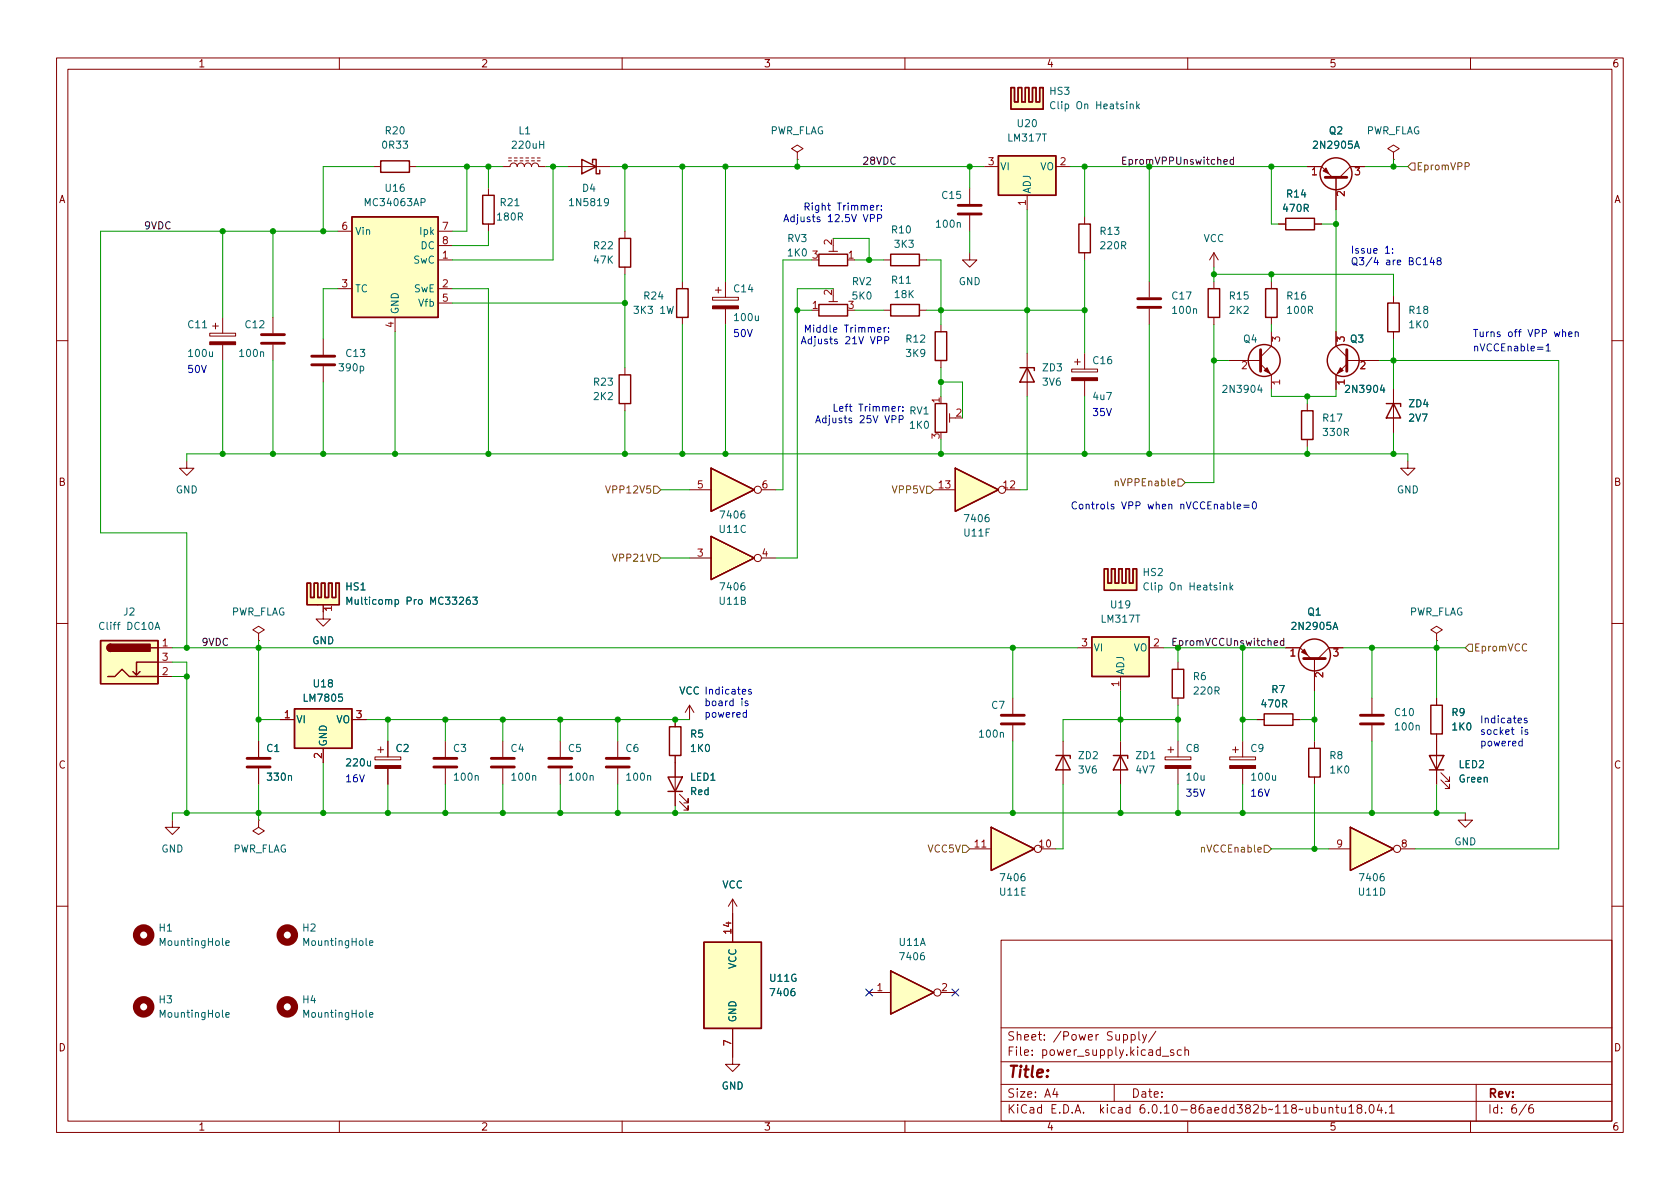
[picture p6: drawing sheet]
<svg xmlns="http://www.w3.org/2000/svg" width="297mm" height="210mm" viewBox="0 0 297 210" stroke-linecap="round" stroke-linejoin="round" font-family="sans-serif">
<g fill="none" stroke="#840000" stroke-width=".18">
<path d="M10 10.2h277v190.1h-277zM12 12.2h273v186.1h-273zM60 10.2v2M110 10.2v2M160 10.2v2M210 10.2v2M260 10.2v2M66 29.5h1.3M72.4 29.5h1.3M86.4 33.3v1.2M86.4 39.6v1.3M88.9 29.5h1.3a.64 .64 0 0 1 .6-.7 .64 .64 0 0 1 .6 .7 .64 .64 0 0 1 .7-.7 .64 .64 0 0 1 .6 .7 .64 .64 0 0 1 .6-.7 .64 .64 0 0 1 .7 .7 .64 .64 0 0 1 .6-.7 .64 .64 0 0 1 .6 .7h1.3"/>
<path d="M89.9 28.4h.5M89.9 27.9h.5M90.9 28.4h.5M90.9 27.9h.5M91.9 28.4h.6M91.9 27.9h.6M93 28.4h.5M93 27.9h.5M94 28.4h.5M94 27.9h.5M95 28.4h.5M95 27.9h.5"/>
<path d="M100.3 29.5h7.6M141 26.9l1-.6-1-.7-1 .7 1 .6v1.3M141 28.2h.1M171.4 33.3v2.8M171.4 38.1v2.8M174 29.5h2.5M181.6 34.5v2.6M186.7 29.5h2.5M191.8 38.3v1.3M226.1 39.6h1.2M231.1 29.5h2.6l1.9 1.9M232.4 39.6h1.3"/>
<path d="M236.2 31.4v5.7M241.3 29.5h-2.5l-1.9 1.9M246.4 26.9l1-.6-1-.7-1 .7 1 .6v1.3M246.4 28.2h.1M37.1 58.9h4.6v.5h-4.6zM37.6 57.7h1M38.1 57.1v1.1M39.4 56.1v2.8M48.3 56.1v2.8M57.1 59.9v2.8M59.7 51h2.5M59.7 40.9h2.5"/>
<path d="M69.8 56.1v2.6M77.5 46h2.5M77.5 51h2.5M77.5 53.6h2.5M77.5 40.9h2.5M77.5 43.4h2.5M110.5 40.9v1.3M110.5 47.2v1.3M120.6 49.8v1.2M120.6 56.1v1.3M126 52.6h4.6v.5h-4.6zM126.5 51.3h1"/>
<path d="M127 50.8v1M128.3 49.8v2.8M128.3 54.6v2.8M146.6 44.4h1.5M146.6 53.3h1.5M147.3 43.4v1M147.3 52.3v1M156.2 46h1.3M156.2 54.9h1.3M162.6 46h1.2M162.6 54.9h1.2M166.4 57.4v1.3"/>
<path d="M171.4 44.7v1.3h1.3l-1.3 1.2-1.2-1.2h1.2M191.8 44.7v1.3M203.2 49.8v2.8M203.2 54.6v2.8M214.6 44.7v2.5M214.6 49.8v1.2M214.6 56.1v1.3M214.6 44.7l-.7 1.3M214.6 44.7l.8 1.3M224.8 49.8v1.2M224.8 56.1v1.3M224.8 58.7v2.5l-1.9 1.9"/>
<path d="M236.2 58.7v2.5l1.9 1.9M246.4 52.3v1.3M246.4 58.7v1.2M10 60.2h2M39.4 61v2.7M48.3 61v2.7M57.1 64.8v2.8M110.5 65v1.3M110.5 71.4v1.2M166.4 63.7v1.3M167.9 73.1v1.6M167.9 73.9h1"/>
<path d="M181.6 62.5v7.6M189.5 65.3h4.6v.5h-4.6zM190 64h1M190.5 63.5v1M191.8 62.5v2.8M191.8 67.3v2.8M217.2 63.7h5.7M222.9 64.4l1.9 1.9v2.5M231.1 71.4v1.2M231.1 77.7v1.3M238.1 64.4l-1.9 1.9v2.5M238.1 63.7h5.7"/>
<path d="M246.4 68.8v7.6M285 60.2h2M33 81.5v1.3h1.3l-1.3 1.3-1.3-1.3h1.3M121.9 86.6h3.8M121.9 98.7h3.8M134.6 86.6h2.6M134.6 98.7h2.6M165.1 86.6h3.8M177.8 86.6h2.5M248.9 81.5v1.3h1.3l-1.3 1.3-1.3-1.3h1.3M10 110.2h2M27.9 114.5h2.6"/>
<path d="M27.9 119.6h2.6M27.9 117.1h2.6M45.7 112l1-.6-1-.7-1 .7 1 .6v1.3M45.7 113.3h.1M57.1 108.2v1.3h1.3l-1.3 1.2-1.2-1.2h1.2M190.5 114.5h2.5M198.1 119.6v2.6M203.2 114.5h2.5M208.3 117.1v1.3M227.3 114.5h2.6l1.9 2M232.4 116.5v5.7M237.5 114.5h-2.6l-1.9 2"/>
<path d="M254 112l1-.6-1-.7-1 .7 1 .6v1.3M254 113.3h.1M285 110.2h2M45.7 131.1v2.8M45.7 135.9v2.8M49.5 127.2h2.6M57.1 132.3v2.6M62.2 127.2h2.6M66.3 133.9h4.6v.5h-4.6zM66.8 132.6h1M67.3 132.1v1M68.6 131.1v2.8"/>
<path d="M68.6 135.9v2.8M78.7 131.1v2.8M78.7 135.9v2.8M88.9 131.1v2.8M88.9 135.9v2.8M99.1 131.1v2.8M99.1 135.9v2.8M109.2 131.1v2.8M109.2 135.9v2.8M119.4 127.2v1.3M119.4 133.6v8.9M121.9 124.7l-.7 1.3"/>
<path d="M121.9 124.7v2.5M121.9 124.7l.8 1.3M179.1 123.4v2.8M179.1 128.3v2.8M188 131.1v7.6M198.1 131.1v7.6M206 133.9h4.6v.5h-4.6zM206.5 132.6h1M207 132.1v1M208.3 123.4v1.3M208.3 131.1v2.8M208.3 135.9v2.8"/>
<path d="M217.4 133.9h4.6v.5h-4.6zM217.9 132.6h1M218.4 132.1v1M219.7 131.1v2.8M219.7 135.9v2.8M222.2 127.2h1.3M228.6 127.2h1.3M232.4 131.1v1.2M232.4 137.4v1.3M242.6 123.4v2.8M242.6 128.3v2.8M254 123.4v1.3"/>
<path d="M254 129.8v8.9M254.8 137.9l1.5 1.5v-.7v.7h-.8M254.8 136.6l1.5 1.6v-.8v.8h-.8M30.5 145v1.3h1.2l-1.2 1.3-1.3-1.3h1.3M45.7 145v1.3l-1 .6 1 .7 1-.7-1-.6M45.7 145h.1M120.1 141.7l1.6 1.6v-.8v.8h-.8M120.1 140.5l1.6 1.5v-.8v.8h-.8M129.5 159v7.6M129.5 159l-.7 1.3M129.5 159l.8 1.3M171.4 150.1h3.9"/>
<path d="M184.1 150.1h2.6M234.9 150.1h3.9M247.6 150.1h2.6M259.1 143.8v1.2h1.2l-1.2 1.3-1.3-1.3h1.3M10 160.2h2M153.7 175.5h3.8M166.4 175.5h2.5M177 166.3h108v32h-108zM285 160.2h2M60 198.3v2M110 198.3v2M129.5 181.9v6.3h1.3l-1.3 1.3-1.2-1.3h1.2"/>
<path d="M160 198.3v2M177 194.8h108M177 191.8h108M177 187.8h108M177 181.8h108M186.5 192.5l-.4 1h1M186.9 193v1M197 191.8v3M200 183l.4-.1 .3 .3v.4l-.1 .3h-.6M200 182.9v1.5M201.4 182.4v1.3l.2 .2M202 182.9l.4 1"/>
<path d="M202.7 182.9l-.5 1.4-.2 .1M204.4 182.4l-1.3 1.9M205.5 186.8h1.1M207.5 185.7l-.4-.1-.2 .2 .1 .3 .5 .1v.4h-.6M208.9 185.7l-.5-.1-.3 .3v.4l.2 .3h.6M209.5 185.8l.2-.2 .4 .1v.9M209.5 185.1v1.5M210 198.3v2M235 196l.2-.2 .4 .1v.9M235 195.8v1M236.1 195.8h.6M236.4 195.3v1.3l.3 .2"/>
<path d="M237.2 195.8l.1 1h.3l.3-.1M237.9 195.8v1M238.5 195.8l.4-.5v1.5M238.5 196.8h.9M240.2 196l-.3-.3 .1-.2 .2-.2 .4 .1 .2 .2-.1 .2-.6 .2-.2 .3 .1 .4 .2 .1h.3l.3-.3-.1-.4-.2-.1M241.4 196.7v.1M242.3 195.4l.1-.1a.81 .81 0 0 1 .6 .7 .81 .81 0 0 1-.3 .8h-.1a.81 .81 0 0 1-.6-.6 .81 .81 0 0 1 .3-.8zM243.9 195.3l-.4 1h.9M244.2 195.8v1M245 196.7v.1M245.6 195.8l.5-.5v1.5M245.6 196.8h.9"/>
<path d="M260 198.3v2M261 191.8v6.5M269.9 195.3l-1.3 1.9M271 195.3a.6 .6 0 0 0-.7 .7v.5l.1 .3h.5l.2-.1 .1-.5-.2-.2-.4-.1-.3 .3"/>
<circle cx="134" cy="98.7" r=".63"/>
<circle cx="134" cy="86.6" r=".63"/>
<circle cx="177.2" cy="86.6" r=".63"/>
<circle cx="183.5" cy="150.1" r=".63"/>
<circle cx="247" cy="150.1" r=".63"/>
<circle cx="165.7" cy="175.5" r=".63"/>
</g>
<g fill="none" stroke="#840000" stroke-width=".51">
<path d="M169.4 37.8h4.1M169.4 36.3h4.1M234.3 31.4h3.8M46.2 59.2h4.1M201.2 54.4h4M201.2 52.8h4M46.2 60.7h4.1M55.1 64.5h4.1M55.1 63h4.1M222.9 61.8v3.9M238.1 61.8v3.9M230.5 116.5h3.8"/>
<path d="M43.7 135.6h4.1M43.7 134.1h4.1M76.7 135.6h4.1M76.7 134.1h4.1M86.9 135.6h4M86.9 134.1h4M97 135.6h4.1M97 134.1h4.1M107.2 135.6h4.1M107.2 134.1h4.1M177 128h4.1M177 126.5h4.1"/>
<path d="M240.5 128h4.1M240.5 126.5h4.1"/>
</g>
<g fill="#840000" stroke="#840000" stroke-width=".18">
<path d="M233.9 30.2l.5-.5 .5 1z"/>
<path d="M230.1 115.3l.5-.5 .5 1z"/>
<path d="M217.4 135.4h4.6v.5h-4.6z"/>
<path d="M37.1 60.4h4.6v.6h-4.6z"/>
<path d="M237 65l.5 .5-1 .5z"/>
<path d="M189.5 66.8h4.6v.5h-4.6z"/>
<path d="M223.5 65.5l.5-.5 .5 1z"/>
<path d="M126 54.1h4.6v.5h-4.6z"/>
<path d="M66.3 135.4h4.6v.5h-4.6z"/>
<path d="M206 135.4h4.6v.5h-4.6z"/>
</g>
<g fill="none" stroke="#840000" stroke-width=".25">
<path d="M178.7 15.5h.7v2.5h.6v-2.5h.6v2.5h.7v-2.5h.6v2.5h.6v-2.5h.7v2.5h.6v-2.5h.7v3.8h-5.8zM62.2 38.3h15.3v17.8h-15.3zM67.3 28.4h5.1v2.1h-5.1zM85.3 34.5h2.1v5.1h-2.1zM102.9 28.2l2.5 1.3-2.5 1.2zM104.8 28.8v-.6h.6v2.5h.6v-.6M176.5 27.6h10.2v6.9h-10.2zM190.8 39.6h2v5.1h-2zM227.3 38.6h5.1v2h-5.1zM109.5 42.2h2v5h-2zM119.6 51h2.1v5.1h-2.1zM144.8 45h5.1v2h-5.1z"/>
<path d="M144.8 53.8h5.1v2.1h-5.1zM157.5 53.8h5.1v2.1h-5.1zM157.5 45h5.1v2h-5.1zM165.4 58.7h2v5h-2zM213.6 51h2v5.1h-2zM223.8 51h2v5.1h-2zM245.4 53.6h2v5.1h-2zM109.5 66.3h2v5.1h-2zM165.4 71.4h2v5h-2zM180.3 65h2.6v.5M181.6 65l1.3 2.6h-2.6zM230.1 72.6h2.1v5.1h-2.1z"/>
<path d="M245.1 71.4h2.5v.5M246.4 71.4l1.2 2.5h-2.5zM125.7 82.8l7.6 3.8-7.6 3.8zM125.7 94.9l7.6 3.8-7.6 3.8zM168.9 82.8l7.6 3.8-7.6 3.8zM17.8 113.3h10.1v7.6h-10.1zM19 119.6h1.3l1.3-1.2 1.3 1.2h5M19.6 113.9a.64 .64 0 0 0-.7 .6 .64 .64 0 0 0 .7 .7M24.8 118.7l-.7 .7M26.7 114.5h1.2M27.9 117.1h-3.8v2.3l-.6-.7M54.3 103.1h.6v2.6h.6v-2.6h.7v2.6h.6v-2.6h.7v2.6h.6v-2.6h.6v2.6h.7v-2.6h.6v3.8h-5.7z"/>
<path d="M193 112.6h10.2v7h-10.2zM195.2 100.6h.7v2.5h.6v-2.5h.7v2.5h.6v-2.5h.6v2.5h.7v-2.5h.6v2.5h.6v-2.5h.7v3.8h-5.8zM207.3 118.4h2v5h-2zM52.1 125.3h10.1v7h-10.1zM118.1 137.4h2.5l-1.2 2.5zM118.1 139.9h2.5M118.4 128.5h2v5.1h-2zM186.7 133.6h2.5v.5M188 133.6l1.2 2.5h-2.5zM196.8 133.6h2.6v.5M198.1 133.6l1.3 2.5h-2.6zM223.5 126.2h5.1v2.1h-5.1z"/>
<path d="M231.4 132.3h2v5.1h-2zM252.7 133.6h2.6l-1.3 2.5zM252.7 136.1h2.6M253 124.7h2v5.1h-2zM175.3 146.3l7.6 3.8-7.6 3.8zM238.8 146.3l7.6 3.8-7.6 3.8zM124.5 166.6h10.1v15.3h-10.1zM157.5 171.7l7.6 3.8-7.6 3.8z"/>
<circle cx="236.2" cy="30.7" r="2.82"/>
<circle cx="223.5" cy="63.7" r="2.82"/>
<circle cx="237.5" cy="63.7" r="2.82"/>
<circle cx="232.4" cy="115.8" r="2.82"/>
</g>
<g fill="#ffffc2" stroke="#ffffc2" stroke-width=".18">
<path d="M62.2 38.3h15.3v17.8h-15.3z"/>
<path d="M178.7 15.5h.7v2.5h.6v-2.5h.6v2.5h.7l-.7 1.3h-1.9z"/>
<path d="M181.3 15.5h.6v2.5h.6v-2.5h.7v2.5h.6v-2.5h.7v3.8h-3.9l.7-1.3z"/>
<path d="M124.5 166.6h10.1v15.3h-10.1z"/>
<path d="M157.5 171.7l7.6 3.8-7.6 3.8z"/>
<path d="M238.8 146.3l7.6 3.8-7.6 3.8z"/>
<path d="M176.5 27.6h10.2v6.9h-10.2z"/>
<path d="M17.8 113.3h10.1v7.6h-10.1z"/>
<path d="M175.3 146.3l7.6 3.8-7.6 3.8z"/>
<path d="M54.3 103.1h.6v2.6h.6v-2.6h.7v2.6h.6l-.6 1.2h-1.9z"/>
<path d="M56.8 103.1h.7v2.6h.6v-2.6h.6v2.6h.7v-2.6h.6v3.8h-3.8l.6-1.2z"/>
<path d="M168.9 82.8l7.6 3.8-7.6 3.8z"/>
<path d="M125.7 82.8l7.6 3.8-7.6 3.8z"/>
<path d="M193 112.6h10.2v7h-10.2z"/>
<path d="M125.7 94.9l7.6 3.8-7.6 3.8z"/>
<path d="M52.1 125.3h10.1v7h-10.1z"/>
<path d="M195.2 100.6h.7v2.5h.6v-2.5h.7v2.5h.6l-.6 1.3h-2z"/>
<path d="M197.8 100.6h.6v2.5h.7v-2.5h.6v2.5h.6v-2.5h.7v3.8h-3.8l.6-1.3z"/>
</g>
<g fill="none" stroke="#006464" stroke-width=".18">
<path d="M186.5 18.1a.6 .6 0 0 0-.8 .4 .6 .6 0 0 0 .6 .7l.2-.1M201 18v1.2M201.1 18.8l.4 .4M201.5 18.4l-.5 .5M27.4 111.3l.4-1.3 .4 1.3M27.5 110.9h.6M61.3 106.9v-1.3l.5 .9 .4-.9v1.3M83.1 105.6l-.4 .1a.86 .86 0 0 0 0 1.2l.4-.2 .1-.4-.3-.2h-.2l-.3 .2M83.6 105.6h.8l-.4 .5 .3 .1v.5l-.2 .2-.5-.2M203 103.2a.6 .6 0 0 0-.8 .4 .6 .6 0 0 0 .6 .7l.2-.1M217.5 103.1v1.2M217.6 103.8l.4 .5"/>
<path d="M218 103.5l-.5 .5M39.9 179.5l.6-.2v-.2l-.4-.1-.2 .2 .1 .6h.5M39.9 166.8l.6-.2v-.2l-.4-.1-.2 .2 .1 .6h.5M65.3 179.5l.6-.2v-.2l-.4-.1-.2 .2 .1 .6h.5M65.3 166.8l.6-.2v-.2l-.4-.1-.2 .2 .1 .6h.5"/>
</g>
<g fill="#840000" stroke="#840000" stroke-width=".25">
<path d="M19.1 114.1l.5-.2v1.3a.64 .64 0 0 1-.6-.4 .64 .64 0 0 1 .1-.7z"/>
<path d="M19.6 113.9h6.9v1.3h-6.9z"/>
</g>
<g fill="none" stroke="#840000" stroke-width="1.3">
<circle cx="25.4" cy="178" r="1.27"/>
<circle cx="25.4" cy="165.3" r="1.27"/>
<circle cx="50.8" cy="165.3" r="1.27"/>
<circle cx="50.8" cy="178" r="1.27"/>
</g>
<path d="M249.6 28.8h.6v1.3h-.6l-.7-.6zM259 29.4h.6l.2-.2-.1-.3-.7-.1v1.2M107.1 85.9l.4 1.3 .4-1.3M115.6 98h.6l.6 .7-.6 .6h-.6zM115.6 86h.6l.6 .6-.6 .6h-.6zM163.8 86h.7l.6 .6-.6 .6h-.7zM208.3 84.7h.6l.6 .6-.6 .7h-.6zM259.7 113.9h.6v1.3h-.6l-.6-.7zM170.2 149.5h.6l.6 .6-.6 .6h-.6zM223.5 149.5h.7l.6 .6-.6 .6h-.7z" fill="none" stroke="#725600" stroke-width=".18"/>
<path d="M216.4 28.6l.6-.1-.1-.2-.3-.1-.2 .2 .1 .6h.4M218.1 28.3l-.4-.1-.2 .2 .1 .6h.5M218.1 27.8v1.2M225.3 113.7l.6-.1-.1-.2-.3-.1-.2 .2 .1 .6h.4M227 113.4l-.4-.1-.2 .2 .1 .6h.5M227 112.9v1.2" fill="none" stroke="#0f0f0f" stroke-width=".18"/>
<g fill="none" stroke="#0000c2" stroke-width=".18">
<path d="M138.6 39.2l.4-1.3 .4 1.3M138.7 38.8h.6M140.4 38.4h-.4l-.2 .2 .1 .5h.5M142.3 36.6l.6-.1 .2-.2-.1-.3-.7-.1v1.3M142.6 36.6l.5 .6M155.8 37v.2M155.8 36.4v.1M142.4 58.8v-1.3l.4 .9 .5-.9v1.3M157.1 58.6v.2M157.1 58v.1M244.9 44.8h.8M246.2 44.7v.1"/>
<path d="M246.2 44v.1M251.7 46.8h.7M253.2 45.5l-.3 .9h.8M253.5 46v.8M254.3 46.1l-.2-.2v-.2l.2-.1h.4l.1 .2-.1 .2-.5 .2-.1 .1v.3l.2 .2h.4l.1-.2v-.3l-.2-.2M276.3 58.8l.2-.1h.3v.8M277.4 59.1l.6-.1-.1-.3h-.4l-.1 .2v.6h.5M278.5 58.8l.2-.1h.3l.1 .8M278.5 58.7v.8M141.7 60.8l.4-1.3 .4 1.3M141.8 60.4h.6M144.2 74.8l.4-1.3 .5 1.3"/>
<path d="M144.3 74.4h.6M147.5 71.5v1.2h.6M159.6 72.6v.1M159.6 71.9v.2M273.4 61.2l.3-.4v1.3M273.4 62.1h.7M218.2 88.7v1.1l.1 .2M218.8 89.6l.6-.1-.1-.3h-.4l-.1 .1v.6h.5M219.9 89.3h1M219.9 89.7h1M221.6 88.8l.1-.1a.68 .68 0 0 1 .5 .7 .68 .68 0 0 1-.5 .6 .84 .84 0 0 1-.1-1.2zM132 126.1l-.4-.1-.2 .2 .1 .6h.5"/>
<path d="M132 125.6v1.2M132.2 124l-.3-.1-.2 .2 .1 .2 .4 .1v.3h-.5M132.8 122l-.3-.1-.2 .2 .1 .2 .4 .1v.3h-.5M269.1 128.6v.1M269.1 129v.9M269.1 131.1h-.3l-.3 .2 .2 .6h.4M269.1 130.6v1.3M270 127h-.3l-.2 .2 .1 .1 .4 .2v.3h-.5M270.1 129.1l-.3-.1-.2 .2 .1 .2 .4 .1v.3h-.5"/>
</g>
<g fill="none" stroke="#009600" stroke-width=".18">
<path d="M66 29.5h-8.9v11.4M73.7 29.5h15.2M82.5 29.5v11.4h-2.5M86.4 29.5v3.8M96.5 29.5h3.8M97.8 29.5v16.5h-17.8M107.9 29.5h66.1M110.5 29.5v11.4M120.6 29.5v20.3M128.3 29.5v20.3M141 28.2v1.3M171.4 29.5v3.8"/>
<path d="M181.6 37.1v25.4M189.2 29.5h41.9M191.8 29.5v8.8M203.2 29.5v20.3M224.8 29.5v10.1h1.3M233.7 39.6h2.5M236.2 37.1v21.6M241.3 29.5h7.6M246.4 28.2v1.3M39.4 40.9v15.2M48.3 40.9v15.2M59.7 51h-2.6v8.9"/>
<path d="M59.7 40.9h-41.9v53.3h15.2v20.3M69.8 58.7v21.6M80 51h6.4v29.3M80 53.6h30.5M86.4 40.9v2.5h-6.4M110.5 48.5v16.5M120.6 57.4v22.9M128.3 57.4v22.9M141 54.9h2.5M143.5 46h-5.1v40.6h-1.2M147.3 42.2h6.4v3.8M147.3 51h-6.3v47.7h-3.8"/>
<path d="M151.1 46h5.1M151.1 54.9h5.1M163.8 46h2.6v11.4M163.8 54.9h28M171.4 40.9v3.8M191.8 46v16.5M203.2 57.4v22.9M214.6 57.4v27.9h-5.1M214.6 48.5h31.8v3.8M214.6 47.2v2.6M224.8 48.5v1.3M224.8 57.4v1.3"/>
<path d="M246.4 59.9v8.9M39.4 63.7v16.6M48.3 63.7v16.6M57.1 67.6v12.7M110.5 72.6v7.7M166.4 67.6h3.8v6.3M166.4 65v5.1M166.4 77.7v2.6M181.6 70.1v16.5h-1.3M191.8 70.1v10.2M214.6 63.7h2.6M224.8 68.8v1.3h11.4v-1.3"/>
<path d="M231.1 70.1v1.3M231.1 79v1.3M243.8 63.7h31.8v86.4h-25.4M246.4 76.4v3.9M33 81.5v-1.2h215.9v1.2M116.8 86.6h5.1M116.8 98.7h5.1M30.5 114.5h160M30.5 117.1h2.5v26.7M30.5 119.6h2.5M45.7 113.3v17.8M179.1 114.5v8.9"/>
<path d="M205.7 114.5h21.6M208.3 114.5v2.6M219.7 114.5v16.6M237.5 114.5h21.6M242.6 114.5v8.9M254 113.3v10.1M45.7 127.2h3.8M45.7 138.7v6.3M57.1 134.9v8.9M64.8 127.2h57.1M68.6 127.2v3.9M68.6 138.7v5.1"/>
<path d="M78.7 127.2v3.9M78.7 138.7v5.1M88.9 127.2v3.9M88.9 138.7v5.1M99.1 127.2v3.9M99.1 138.7v5.1M109.2 127.2v3.9M109.2 138.7v5.1M179.1 131.1v12.7M188 138.7v11.4h-1.3M198.1 122.2v8.9M198.1 138.7v5.1"/>
<path d="M208.3 127.2h-20.3v3.9M208.3 124.7v6.4M208.3 138.7v5.1M219.7 127.2h2.5M219.7 138.7v5.1M229.9 127.2h2.5M232.4 122.2v8.9M232.4 138.7v11.4M242.6 131.1v12.7M254 138.7v5.1M119.4 142.5v1.3M224.8 150.1h10.1"/>
<path d="M259.1 143.8h-228.6v1.2"/>
</g>
<path d="M153.1 174.9l1.2 1.2M154.3 174.9l-1.2 1.2M168.3 174.9l1.2 1.2M169.5 174.9l-1.2 1.2" fill="none" stroke="#000084" stroke-width=".18"/>
<g fill="#009600" stroke="#009600" stroke-width=".18">
<circle cx="45.7" cy="143.8" r=".46"/>
<circle cx="57.1" cy="143.8" r=".46"/>
<circle cx="68.6" cy="127.2" r=".46"/>
<circle cx="33" cy="119.6" r=".46"/>
<circle cx="45.7" cy="114.5" r=".46"/>
<circle cx="45.7" cy="127.2" r=".46"/>
<circle cx="33" cy="114.5" r=".46"/>
<circle cx="33" cy="143.8" r=".46"/>
<circle cx="110.5" cy="80.3" r=".46"/>
<circle cx="110.5" cy="53.6" r=".46"/>
<circle cx="128.3" cy="29.5" r=".46"/>
<circle cx="120.6" cy="29.5" r=".46"/>
<circle cx="141" cy="54.9" r=".46"/>
<circle cx="110.5" cy="29.5" r=".46"/>
<circle cx="97.8" cy="29.5" r=".46"/>
<circle cx="141" cy="29.5" r=".46"/>
<circle cx="86.4" cy="80.3" r=".46"/>
<circle cx="69.8" cy="80.3" r=".46"/>
<circle cx="82.5" cy="29.5" r=".46"/>
<circle cx="86.4" cy="29.5" r=".46"/>
<circle cx="109.2" cy="127.2" r=".46"/>
<circle cx="99.1" cy="127.2" r=".46"/>
<circle cx="88.9" cy="127.2" r=".46"/>
<circle cx="78.7" cy="143.8" r=".46"/>
<circle cx="68.6" cy="143.8" r=".46"/>
<circle cx="99.1" cy="143.8" r=".46"/>
<circle cx="109.2" cy="143.8" r=".46"/>
<circle cx="78.7" cy="127.2" r=".46"/>
<circle cx="119.4" cy="127.2" r=".46"/>
<circle cx="88.9" cy="143.8" r=".46"/>
<circle cx="119.4" cy="143.8" r=".46"/>
<circle cx="57.1" cy="40.9" r=".46"/>
<circle cx="39.4" cy="40.9" r=".46"/>
<circle cx="48.3" cy="40.9" r=".46"/>
<circle cx="48.3" cy="80.3" r=".46"/>
<circle cx="39.4" cy="80.3" r=".46"/>
<circle cx="57.1" cy="80.3" r=".46"/>
<circle cx="128.3" cy="80.3" r=".46"/>
<circle cx="120.6" cy="80.3" r=".46"/>
<circle cx="219.7" cy="143.8" r=".46"/>
<circle cx="198.1" cy="143.8" r=".46"/>
<circle cx="179.1" cy="143.8" r=".46"/>
<circle cx="208.3" cy="143.8" r=".46"/>
<circle cx="198.1" cy="127.2" r=".46"/>
<circle cx="208.3" cy="127.2" r=".46"/>
<circle cx="246.4" cy="80.3" r=".46"/>
<circle cx="231.1" cy="70.1" r=".46"/>
<circle cx="231.1" cy="80.3" r=".46"/>
<circle cx="246.4" cy="63.7" r=".46"/>
<circle cx="214.6" cy="63.7" r=".46"/>
<circle cx="153.7" cy="46" r=".46"/>
<circle cx="171.4" cy="29.5" r=".46"/>
<circle cx="254" cy="114.5" r=".46"/>
<circle cx="242.6" cy="114.5" r=".46"/>
<circle cx="242.6" cy="143.8" r=".46"/>
<circle cx="254" cy="143.8" r=".46"/>
<circle cx="214.6" cy="48.5" r=".46"/>
<circle cx="191.8" cy="54.9" r=".46"/>
<circle cx="191.8" cy="29.5" r=".46"/>
<circle cx="236.2" cy="39.6" r=".46"/>
<circle cx="224.8" cy="48.5" r=".46"/>
<circle cx="246.4" cy="29.5" r=".46"/>
<circle cx="224.8" cy="29.5" r=".46"/>
<circle cx="232.4" cy="127.2" r=".46"/>
<circle cx="232.4" cy="150.1" r=".46"/>
<circle cx="219.7" cy="127.2" r=".46"/>
<circle cx="179.1" cy="114.5" r=".46"/>
<circle cx="191.8" cy="80.3" r=".46"/>
<circle cx="203.2" cy="80.3" r=".46"/>
<circle cx="181.6" cy="54.9" r=".46"/>
<circle cx="166.4" cy="80.3" r=".46"/>
<circle cx="166.4" cy="67.6" r=".46"/>
<circle cx="166.4" cy="54.9" r=".46"/>
</g>
<text font-size="2.8" fill="#840000" x="178" y="190.6">Title:</text>
<g font-size="2.1" fill="#840000">
<text x="178" y="184">Sheet: /Power Supply/</text>
<text x="178" y="186.7">File: power_supply.kicad_sch</text>
<text x="178" y="196.9">KiCad E.D.A. kicad 6.0.10-86aedd382b~118~ubuntu18.04.1</text>
<text x="178" y="194.1">Size: A4</text>
<text x="200" y="194.1">Date:</text>
<text x="263" y="194.1">Rev:</text>
<text x="263" y="196.9">Id: 6/6</text>
</g>
<g font-size="1.8" fill="#840000">
<text x="35" y="11.9">1</text>
<text x="85" y="11.9">2</text>
<text x="135" y="11.9">3</text>
<text x="185" y="11.9">4</text>
<text x="235" y="11.9">5</text>
<text x="285" y="11.9">6</text>
<text x="10.3" y="35.9">A</text>
<text x="285.3" y="35.9">A</text>
<text x="10.3" y="85.9">B</text>
<text x="285.3" y="85.9">B</text>
<text x="10.3" y="135.9">C</text>
<text x="285.3" y="135.9">C</text>
<text x="10.3" y="185.9">D</text>
<text x="285.3" y="185.9">D</text>
<text x="35" y="199.9">1</text>
<text x="85" y="199.9">2</text>
<text x="135" y="199.9">3</text>
<text x="185" y="199.9">4</text>
<text x="235" y="199.9">5</text>
<text x="285" y="199.9">6</text>
</g>
<g font-size="1.8" fill="#006464">
<text x="185.7" y="16.8">HS3</text>
<text x="68.2" y="23.7">R20</text>
<text x="91.7" y="23.7">L1</text>
<text x="136" y="23.7">PWR_FLAG</text>
<text x="180" y="22.5">U20</text>
<text x="186.5" y="19.3">Clip On Heatsink</text>
<text x="235" y="23.7">Q2</text>
<text x="241.4" y="23.7">PWR_FLAG</text>
<text x="67.7" y="26.3">0R33</text>
<text x="90.7" y="26.3">220uH</text>
<text x="178.3" y="25">LM317T</text>
<text x="232.5" y="26.3">2N2905A</text>
<text x="68.2" y="33.9">U16</text>
<text x="103" y="33.9">D4</text>
<text x="166.6" y="35.2">C15</text>
<text x="176.8" y="30.1">VI</text>
<text x="182.2" y="34.3" transform="rotate(-90 182.2 34.3)">ADJ</text>
<text x="183.9" y="30.1">VO</text>
<text x="227.6" y="34.9">R14</text>
<text x="62.7" y="41.5">Vin</text>
<text x="64.8" y="36.4">MC34063AP</text>
<text x="74.4" y="41.5">Ipk</text>
<text x="88.1" y="39">180R</text>
<text x="88.5" y="36.4">R21</text>
<text x="101" y="36.4">1N5819</text>
<text x="157.7" y="41.3">R10</text>
<text x="165.7" y="40.3">100n</text>
<text x="194.6" y="41.5">R13</text>
<text x="227" y="37.5">470R</text>
<text x="73.1" y="46.6">SwC</text>
<text x="74.4" y="44.1">DC</text>
<text x="105.1" y="44.1">R22</text>
<text x="105.1" y="46.6">47K</text>
<text x="139.2" y="42.8">RV3</text>
<text x="139.3" y="45.3">1K0</text>
<text x="158.3" y="43.8">3K3</text>
<text x="194.7" y="44.1">220R</text>
<text x="212.8" y="42.8">VCC</text>
<text x="62.7" y="51.7">TC</text>
<text x="73.2" y="51.7">SwE</text>
<text x="113.9" y="53">R24</text>
<text x="129.8" y="51.7">C14</text>
<text x="150.7" y="50.4">RV2</text>
<text x="150.8" y="53">5K0</text>
<text x="157.7" y="50.2">R11</text>
<text x="158.3" y="52.7">18K</text>
<text x="169.5" y="50.4">GND</text>
<text x="207.3" y="53">C17</text>
<text x="217.5" y="53">R15</text>
<text x="227.6" y="53">R16</text>
<text x="33.3" y="58">C11</text>
<text x="43.4" y="58">C12</text>
<text x="70.5" y="55.6" transform="rotate(-90 70.5 55.6)">GND</text>
<text x="74.1" y="54.2">Vfb</text>
<text x="112.4" y="55.5">3K3 1W</text>
<text x="130" y="56.8">100u</text>
<text x="207.5" y="55.5">100n</text>
<text x="217.5" y="55.5">2K2</text>
<text x="227.7" y="55.5">100R</text>
<text x="249.2" y="55.5">R18</text>
<text x="249.2" y="58">1K0</text>
<text x="33.5" y="63.1">100u</text>
<text x="42.5" y="63.1">100n</text>
<text x="60.1" y="65.7">390p</text>
<text x="61.3" y="63.1">C13</text>
<text x="160.3" y="60.6">R12</text>
<text x="160.3" y="63.1">3K9</text>
<text x="184.4" y="65.7">ZD3</text>
<text x="193.3" y="64.4">C16</text>
<text x="219.9" y="60.6">Q4</text>
<text x="238.8" y="60.6">Q3</text>
<text x="105.1" y="68.2">R23</text>
<text x="105.1" y="70.7">2K2</text>
<text x="184.4" y="68.2">3V6</text>
<text x="193.4" y="70.7">4u7</text>
<text x="216.6" y="69.5">2N3904</text>
<text x="238.2" y="69.5">2N3904</text>
<text x="160.8" y="73.3">RV1</text>
<text x="160.9" y="75.8">1K0</text>
<text x="234" y="74.5">R17</text>
<text x="234.1" y="77.1">330R</text>
<text x="249.2" y="72">ZD4</text>
<text x="249.2" y="74.5">2V7</text>
<text x="31.1" y="87.2">GND</text>
<text x="247" y="87.2">GND</text>
<text x="127.3" y="94.2">U11C</text>
<text x="127.6" y="91.7">7406</text>
<text x="170.6" y="94.9">U11F</text>
<text x="170.8" y="92.3">7406</text>
<text x="202.2" y="101.8">HS2</text>
<text x="61.2" y="104.4">HS1</text>
<text x="62.6" y="106.9">Multicomp Pro MC33263</text>
<text x="127.3" y="106.9">U11B</text>
<text x="127.6" y="104.4">7406</text>
<text x="196.5" y="107.6">U19</text>
<text x="203" y="104.4">Clip On Heatsink</text>
<text x="18" y="111.4">Cliff DC10A</text>
<text x="21.9" y="108.8">J2</text>
<text x="40.8" y="108.8">PWR_FLAG</text>
<text x="55.2" y="113.9">GND</text>
<text x="194.8" y="110.1">LM317T</text>
<text x="228.7" y="111.4">2N2905A</text>
<text x="231.2" y="108.8">Q1</text>
<text x="249" y="108.8">PWR_FLAG</text>
<text x="193.3" y="115.2">VI</text>
<text x="198.8" y="119.4" transform="rotate(-90 198.8 119.4)">ADJ</text>
<text x="200.4" y="115.2">VO</text>
<text x="53.9" y="124.1">LM7805</text>
<text x="55.5" y="121.5">U18</text>
<text x="120.1" y="122.8">VCC</text>
<text x="175.4" y="125.3">C7</text>
<text x="211" y="120.3">R6</text>
<text x="211.2" y="122.8">220R</text>
<text x="223.2" y="125.1">470R</text>
<text x="224.9" y="122.5">R7</text>
<text x="52.3" y="127.9">VI</text>
<text x="59.4" y="127.9">VO</text>
<text x="122.1" y="130.4">R5</text>
<text x="173.3" y="130.4">100n</text>
<text x="246.7" y="126.6">C10</text>
<text x="246.8" y="129.2">100n</text>
<text x="256.7" y="126.6">R9</text>
<text x="256.8" y="129.2">1K0</text>
<text x="47.2" y="133">C1</text>
<text x="57.8" y="132.1" transform="rotate(-90 57.8 132.1)">GND</text>
<text x="61.4" y="135.5">220u</text>
<text x="70" y="133">C2</text>
<text x="80.2" y="133">C3</text>
<text x="90.4" y="133">C4</text>
<text x="100.5" y="133">C5</text>
<text x="110.7" y="133">C6</text>
<text x="122.2" y="133">1K0</text>
<text x="190.8" y="134.2">ZD2</text>
<text x="190.8" y="136.8">3V6</text>
<text x="200.9" y="134.2">ZD1</text>
<text x="200.9" y="136.8">4V7</text>
<text x="209.7" y="133">C8</text>
<text x="221.2" y="133">C9</text>
<text x="235.1" y="134.2">R8</text>
<text x="235.3" y="136.8">1K0</text>
<text x="258" y="135.8">LED2</text>
<text x="47.4" y="138">330n</text>
<text x="80.5" y="138">100n</text>
<text x="90.6" y="138">100n</text>
<text x="100.8" y="138">100n</text>
<text x="110.9" y="138">100n</text>
<text x="122.1" y="138">LED1</text>
<text x="122.1" y="140.6">Red</text>
<text x="209.9" y="138">10u</text>
<text x="221.4" y="138">100u</text>
<text x="258" y="138.4">Green</text>
<text x="257.1" y="149.5">GND</text>
<text x="28.5" y="150.7">GND</text>
<text x="41" y="150.7">PWR_FLAG</text>
<text x="177.1" y="155.8">7406</text>
<text x="240.6" y="155.8">7406</text>
<text x="127.7" y="157.1">VCC</text>
<text x="176.9" y="158.4">U11E</text>
<text x="240.3" y="158.4">U11D</text>
<text x="28.2" y="164.7">H1</text>
<text x="28.5" y="167.3">MountingHole</text>
<text x="53.6" y="164.7">H2</text>
<text x="53.9" y="167.3">MountingHole</text>
<text x="159" y="167.3">U11A</text>
<text x="130.2" y="171.4" transform="rotate(-90 130.2 171.4)">VCC</text>
<text x="136.2" y="173.6">U11G</text>
<text x="159.3" y="169.8">7406</text>
<text x="28.2" y="177.4">H3</text>
<text x="28.5" y="180">MountingHole</text>
<text x="53.6" y="177.4">H4</text>
<text x="53.9" y="180">MountingHole</text>
<text x="136.4" y="176.1">7406</text>
<text x="130.2" y="180.8" transform="rotate(-90 130.2 180.8)">GND</text>
<text x="127.6" y="192.7">GND</text>
</g>
<g font-size="1.8" fill="#0f0f0f">
<text x="152.4" y="29.1">28VDC</text>
<text x="25.4" y="40.5">9VDC</text>
<text x="35.6" y="114.2">9VDC</text>
</g>
<g font-size="1.8" fill="#a90000">
<text x="174.8" y="29.2">3</text>
<text x="187.5" y="29.2">2</text>
<text x="231.9" y="31">1</text>
<text x="237.7" y="34.7" transform="rotate(-90 237.7 34.7)">2</text>
<text x="239.5" y="31">3</text>
<text x="60.5" y="40.6">6</text>
<text x="78.2" y="40.6">7</text>
<text x="181.4" y="36.3" transform="rotate(-90 181.4 36.3)">1</text>
<text x="78.2" y="45.7">1</text>
<text x="78.2" y="43.2">8</text>
<text x="143.7" y="45.7">3</text>
<text x="147.1" y="43.3" transform="rotate(-90 147.1 43.3)">2</text>
<text x="150" y="45.7">1</text>
<text x="60.5" y="50.8">3</text>
<text x="78.2" y="50.8">2</text>
<text x="78.2" y="53.3">5</text>
<text x="147.1" y="52.2" transform="rotate(-90 147.1 52.2)">2</text>
<text x="69.6" y="57.9" transform="rotate(-90 69.6 57.9)">4</text>
<text x="143.7" y="54.6">1</text>
<text x="150" y="54.6">3</text>
<text x="219.5" y="65.3">2</text>
<text x="226.3" y="60.4" transform="rotate(-90 226.3 60.4)">3</text>
<text x="237.7" y="60.4" transform="rotate(-90 237.7 60.4)">3</text>
<text x="240.5" y="65.3">2</text>
<text x="166.1" y="71.2" transform="rotate(-90 166.1 71.2)">1</text>
<text x="226.3" y="68.1" transform="rotate(-90 226.3 68.1)">1</text>
<text x="237.7" y="68.1" transform="rotate(-90 237.7 68.1)">1</text>
<text x="166.1" y="77.6" transform="rotate(-90 166.1 77.6)">3</text>
<text x="169.1" y="73.7">2</text>
<text x="123.3" y="86.4">5</text>
<text x="134.8" y="86.4">6</text>
<text x="166" y="86.4">13</text>
<text x="177.5" y="86.4">12</text>
<text x="123.3" y="98.4">3</text>
<text x="134.8" y="98.4">4</text>
<text x="58.7" y="108.1" transform="rotate(-90 58.7 108.1)">1</text>
<text x="28.7" y="114.3">1</text>
<text x="28.7" y="119.4">2</text>
<text x="28.7" y="116.8">3</text>
<text x="191.3" y="114.3">3</text>
<text x="204" y="114.3">2</text>
<text x="228.1" y="116.1">1</text>
<text x="233.9" y="119.8" transform="rotate(-90 233.9 119.8)">2</text>
<text x="235.7" y="116.1">3</text>
<text x="197.9" y="121.4" transform="rotate(-90 197.9 121.4)">1</text>
<text x="50.3" y="127">1</text>
<text x="63" y="127">3</text>
<text x="56.9" y="134.1" transform="rotate(-90 56.9 134.1)">2</text>
<text x="172.4" y="149.9">11</text>
<text x="183.8" y="149.9">10</text>
<text x="236.4" y="149.9">9</text>
<text x="247.8" y="149.9">8</text>
<text x="129.3" y="165.1" transform="rotate(-90 129.3 165.1)">14</text>
<text x="155.1" y="175.3">1</text>
<text x="166.5" y="175.3">2</text>
<text x="129.3" y="184.9" transform="rotate(-90 129.3 184.9)">7</text>
</g>
<g font-size="1.8" fill="#009600">
<text x="198.1" y="29.1">EpromVPPUnswitched</text>
<text x="207" y="114.2">EpromVCCUnswitched</text>
</g>
<g font-size="1.8" fill="#725600">
<text x="250.4" y="30.1">EpromVPP</text>
<text x="107.7" y="87.2">VPP12V5</text>
<text x="157.9" y="87.2">VPP5V</text>
<text x="197.7" y="86">nVPPEnable</text>
<text x="108.7" y="99.3">VPP21V</text>
<text x="260.5" y="115.2">EpromVCC</text>
<text x="164.1" y="150.7">VCC5V</text>
<text x="212.7" y="150.7">nVCCEnable</text>
</g>
<g font-size="1.8" fill="#0000c2">
<text x="140.6" y="39.3">Adjusts 12.5V VPP</text>
<text x="143.5" y="37.2">Right Trimmer:</text>
<text x="238.8" y="44.8">Issue 1:</text>
<text x="238.8" y="46.9">Q3/4 are BC148</text>
<text x="129.5" y="59.6">50V</text>
<text x="143.7" y="58.8">Middle Trimmer:</text>
<text x="260.3" y="59.6">Turns off VPP when</text>
<text x="33" y="65.9">50V</text>
<text x="143.3" y="60.9">Adjusts 21V VPP</text>
<text x="260.3" y="62.1">nVCCEnable=1</text>
<text x="145.9" y="74.8">Adjusts 25V VPP</text>
<text x="148.6" y="72.8">Left Trimmer:</text>
<text x="193" y="73.6">35V</text>
<text x="189.2" y="90.1">Controls VPP when nVCCEnable=0</text>
<text x="120.1" y="122.8">VCC Indicates</text>
<text x="124.5" y="124.9">board is</text>
<text x="124.5" y="126.9">powered</text>
<text x="261.6" y="127.9">Indicates</text>
<text x="261.6" y="129.9">socket is</text>
<text x="261.6" y="132">powered</text>
<text x="61" y="138.3">16V</text>
<text x="209.5" y="140.9">35V</text>
<text x="221" y="140.9">16V</text>
</g>
</svg>
